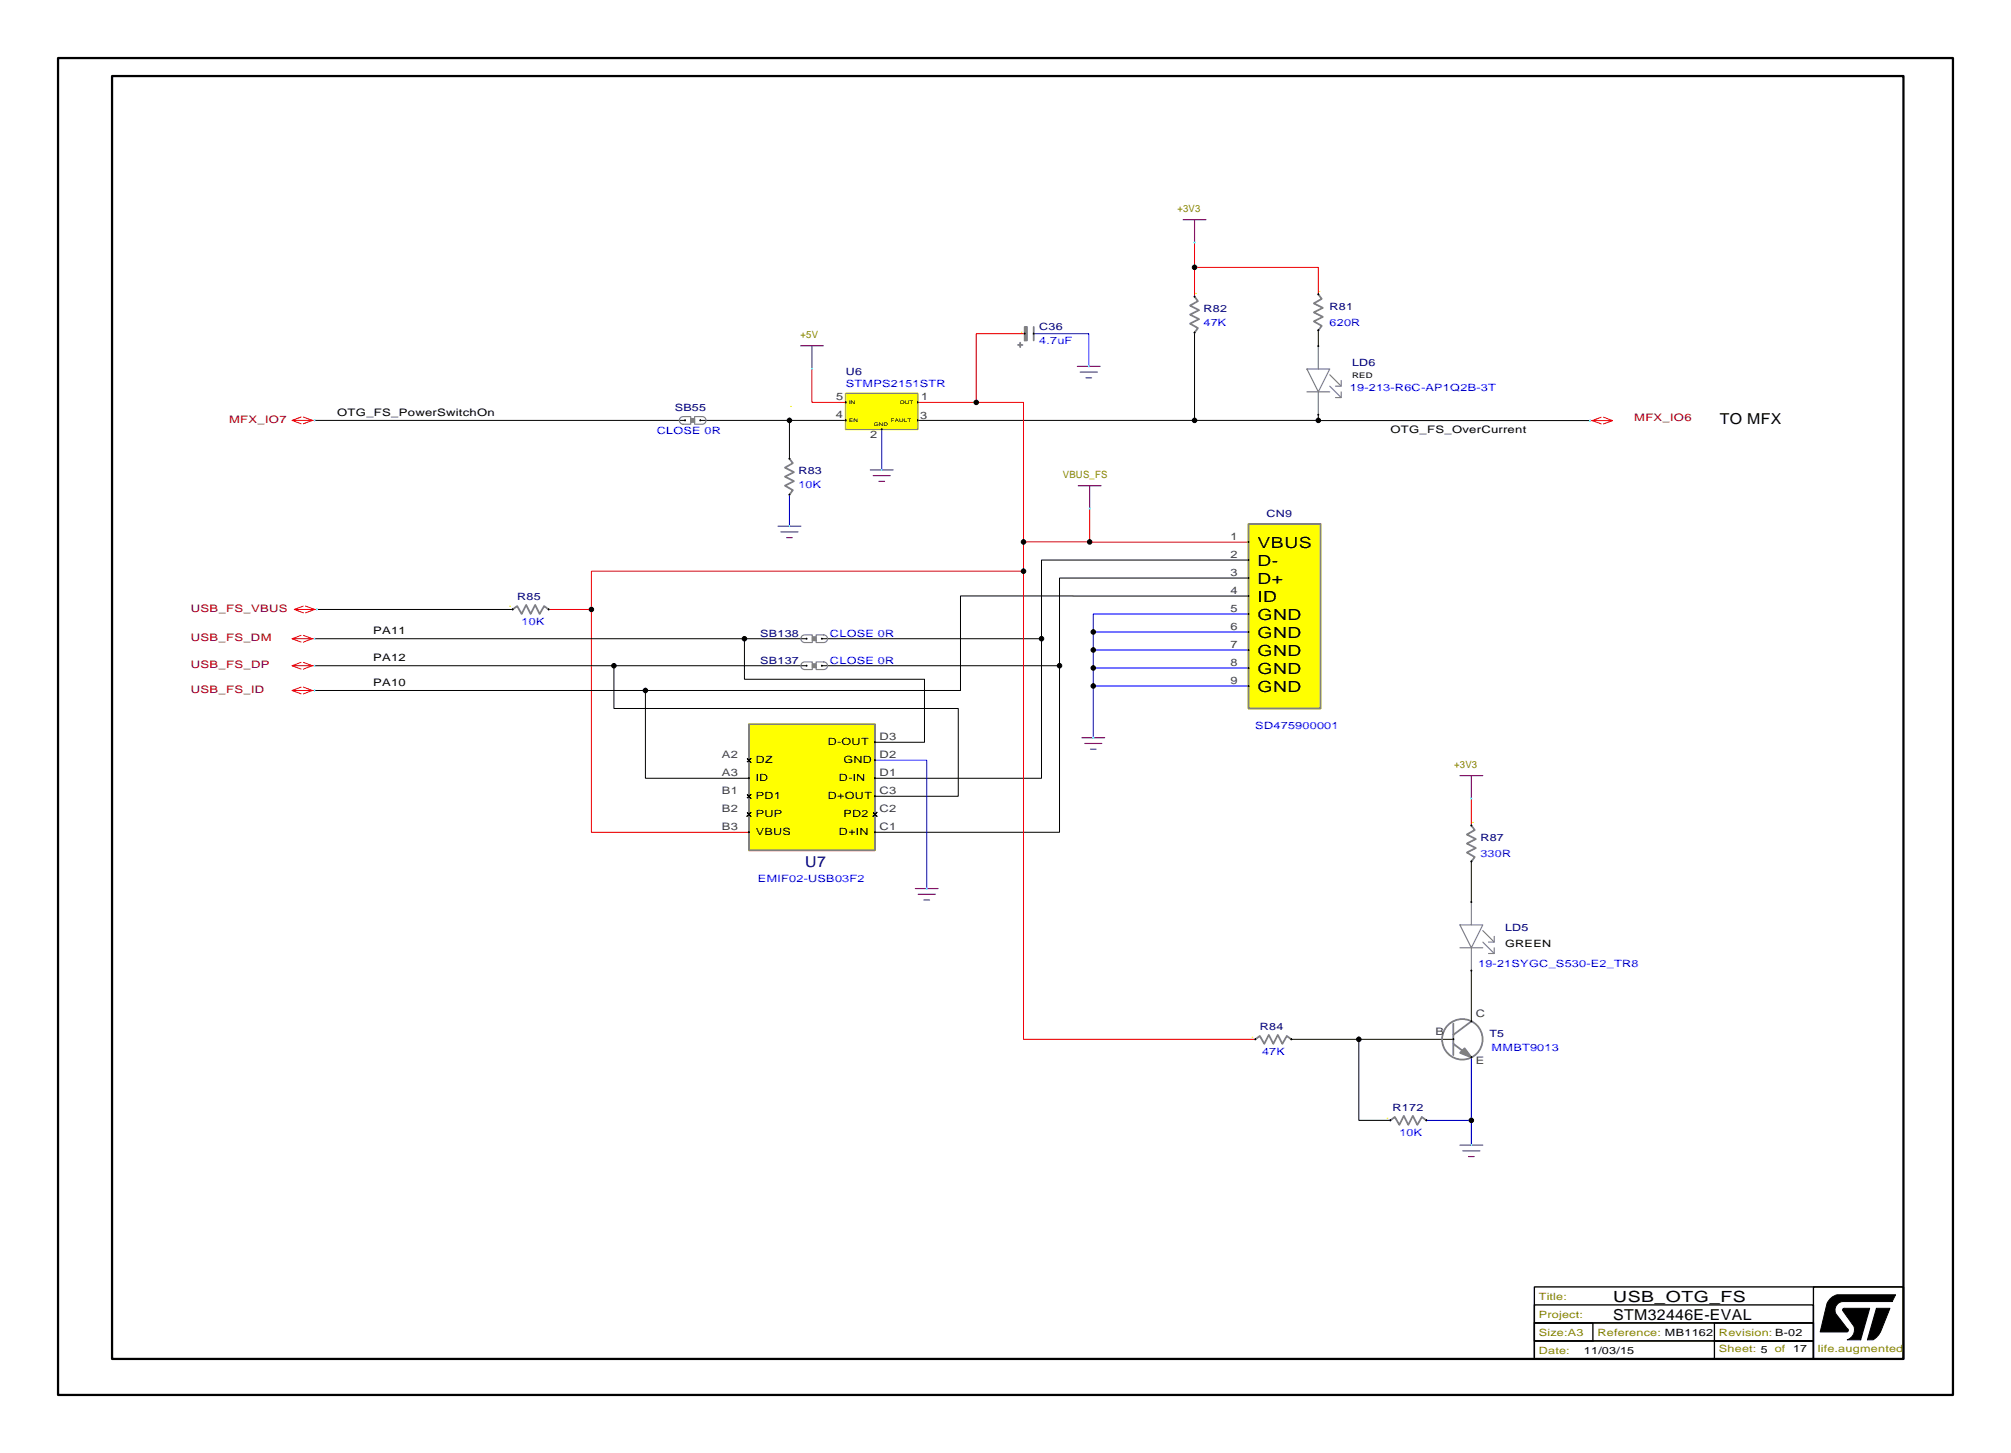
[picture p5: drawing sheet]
<svg xmlns="http://www.w3.org/2000/svg" width="447mm" height="323mm" viewBox="0 0 447 323" stroke-linecap="round" stroke-linejoin="round" font-family="sans-serif">
<g fill="none" stroke="#000" stroke-width=".22">
<path d="M265.4 73.9v19.5h27.5M292.9 73.4v3.5M69.9 93.4h82.3M155.6 93.4h32.3M175.4 93.4v8.5M203.9 93.4h61.5M292.9 93.4h60.4M292.9 92.1v1.3M70.4 135.4h43.5M277.4 132.4h-64v21h-70M277.4 124.4h-46v17.5h-48.8M277.4 128.4h-42v56.5h-41"/>
<path d="M69.9 147.9h109.3M69.9 141.9h109.3M69.9 153.4h73.5M136.4 147.9v9.5h76.5v19.5h-18.5M143.4 153.4v19.5h23M165.4 141.9v9h40v14h-11M182.6 147.9h52.8M231.4 141.9v31h-37M165.9 168.4l.5 .5 .4-.5-.4 .5 .4 .4-.4-.4-.5 .4 .5-.4zM165.9 176.4l.5 .5 .4-.5-.4 .5 .4 .4-.4-.4-.5 .4 .5-.4zM165.9 180.4l.5 .5 .4-.5-.4 .5 .4 .4-.4-.4-.5 .4 .5-.4zM193.9 180.4l.5 .5 .4-.5-.4 .5 .4 .4-.4-.4-.5 .4 .5-.4z"/>
<path d="M326.9 191.4v9M326.9 215.6v11.3M286.9 230.9h36M301.9 230.9v18h7"/>
</g>
<path d="M229.7 74.1h12.2v7.3M195.9 95.4v9M175.4 109.9v7M277.4 136.4h-34.5v4M242.9 152.4h34.5M242.9 148.4h34.5M242.9 144.4h34.5M242.9 140.4h34.5M242.9 140.4v23.5M194.4 168.9h11.5v28.5M326.9 234.9v19.5M316.9 248.9h10" fill="none" stroke="#00f" stroke-width=".22"/>
<g fill="none" stroke="#f00" stroke-width=".22">
<path d="M265.4 59.4h27.5v6M265.4 53.9v12M227.7 74.1h-10.8v15.3M64.9 93.4l2 .7M66.9 92.6l-2 .8h5M67.4 92.6l2 .8-2 .7M180.4 81.9v7.5h7.5M203.9 89.4h13M216.9 89.4h10.5v31M353.3 93.4h5l-2 .8M355.8 92.7l-2 .7 2 .8M356.3 92.7l2 .7"/>
<path d="M242.1 113v7.4M65.4 135.4l2 .7M67.4 134.6l-2 .8h5M67.9 134.6l2 .8-2 .7M121.9 135.4h9.5M131.4 135.4v49.5h35M227.4 126.9v104h51.5M227.4 126.9h-96v8.5M227.4 120.4v6.5M227.4 120.4h14.7M242.1 120.4h35.3M64.9 153.4l2 .7"/>
<path d="M64.9 147.9l2 .7M64.9 141.9l2 .7M66.9 152.6l-2 .8h5M66.9 147.1l-2 .8h5M66.9 141.1l-2 .8h5M67.4 152.6l2 .8-2 .7M67.4 147.1l2 .8-2 .7M67.4 141.1l2 .8-2 .7M326.9 177.4v6"/>
</g>
<g fill="#ff0" stroke="#ff0" stroke-width=".38">
<path d="M277.4 116.4h16v41h-16z" fill-rule="evenodd"/>
<path d="M166.4 160.9h28v28h-28z" fill-rule="evenodd"/>
<path d="M187.9 87.4h16v8h-16z" fill-rule="evenodd"/>
</g>
<g fill="#000" stroke="#000" stroke-width=".22">
<path d="M409.5 290.7l5.9-.1-2 7h-3a2.37 2.37 0 0 0 1.5-3l-2.5-3.5z" fill-rule="evenodd"/>
<path d="M416.9 290.6h3l-2 5-.5 1a2.34 2.34 0 0 1-2.5 1z" fill-rule="evenodd"/>
<path d="M406.8 288.4l1.3-.8h13l-.7 1.5h-11a1.88 1.88 0 0 0-1.5 2.8l2.5 3.2a.4 .4 0 0 1 .3 .4 .4 .4 0 0 1-.3 .4h-6l1.5-6.3z" fill-rule="evenodd"/>
<circle cx="265.4" cy="59.4" r=".5"/>
<circle cx="227.7" cy="74.1" r=".1"/>
<circle cx="229.7" cy="74.1" r=".1"/>
<circle cx="265.4" cy="73.9" r=".1"/>
<circle cx="265.4" cy="65.9" r=".1"/>
<circle cx="292.9" cy="65.4" r=".1"/>
<circle cx="292.9" cy="73.4" r=".1"/>
<circle cx="292.9" cy="76.9" r=".1"/>
<circle cx="152.2" cy="93.4" r=".1"/>
<circle cx="155.6" cy="93.4" r=".1"/>
<circle cx="175.4" cy="93.4" r=".5"/>
<circle cx="187.9" cy="93.4" r=".1"/>
<circle cx="187.9" cy="89.4" r=".1"/>
<circle cx="195.9" cy="95.4" r=".1"/>
<circle cx="203.9" cy="93.4" r=".1"/>
<circle cx="203.9" cy="89.4" r=".1"/>
<circle cx="216.9" cy="89.4" r=".5"/>
<circle cx="265.4" cy="93.4" r=".5"/>
<circle cx="292.9" cy="93.4" r=".5"/>
<circle cx="292.9" cy="92.1" r=".1"/>
<circle cx="175.4" cy="101.9" r=".1"/>
<circle cx="175.4" cy="109.9" r=".1"/>
<circle cx="113.9" cy="135.4" r=".1"/>
<circle cx="121.9" cy="135.4" r=".1"/>
<circle cx="131.4" cy="135.4" r=".5"/>
<circle cx="227.4" cy="120.4" r=".5"/>
<circle cx="227.4" cy="126.9" r=".5"/>
<circle cx="242.1" cy="120.4" r=".5"/>
<circle cx="277.4" cy="120.4" r=".1"/>
<circle cx="277.4" cy="128.4" r=".1"/>
<circle cx="277.4" cy="124.4" r=".1"/>
<circle cx="277.4" cy="132.4" r=".1"/>
<circle cx="277.4" cy="136.4" r=".1"/>
<circle cx="136.4" cy="147.9" r=".5"/>
<circle cx="143.4" cy="153.4" r=".5"/>
<circle cx="165.4" cy="141.9" r=".5"/>
<circle cx="179.2" cy="147.9" r=".1"/>
<circle cx="179.2" cy="141.9" r=".1"/>
<circle cx="182.6" cy="147.9" r=".1"/>
<circle cx="182.6" cy="141.9" r=".1"/>
<circle cx="231.4" cy="141.9" r=".5"/>
<circle cx="235.4" cy="147.9" r=".5"/>
<circle cx="242.9" cy="144.4" r=".5"/>
<circle cx="242.9" cy="152.4" r=".5"/>
<circle cx="242.9" cy="140.4" r=".5"/>
<circle cx="242.9" cy="148.4" r=".5"/>
<circle cx="277.4" cy="140.4" r=".1"/>
<circle cx="277.4" cy="152.4" r=".1"/>
<circle cx="277.4" cy="144.4" r=".1"/>
<circle cx="277.4" cy="148.4" r=".1"/>
<circle cx="166.4" cy="172.9" r=".1"/>
<circle cx="194.4" cy="168.9" r=".1"/>
<circle cx="194.4" cy="164.9" r=".1"/>
<circle cx="194.4" cy="172.9" r=".1"/>
<circle cx="194.4" cy="176.9" r=".1"/>
<circle cx="166.4" cy="184.9" r=".1"/>
<circle cx="194.4" cy="184.9" r=".1"/>
<circle cx="326.9" cy="191.4" r=".1"/>
<circle cx="326.9" cy="183.4" r=".1"/>
<circle cx="326.9" cy="215.6" r=".1"/>
<circle cx="326.9" cy="200.4" r=".1"/>
<circle cx="278.9" cy="230.9" r=".1"/>
<circle cx="286.9" cy="230.9" r=".1"/>
<circle cx="301.9" cy="230.9" r=".5"/>
<circle cx="322.9" cy="230.9" r=".1"/>
<circle cx="326.9" cy="234.9" r=".1"/>
<circle cx="326.9" cy="226.9" r=".1"/>
<circle cx="308.9" cy="248.9" r=".1"/>
<circle cx="316.9" cy="248.9" r=".1"/>
<circle cx="326.9" cy="248.9" r=".5"/>
</g>
<path d="M340.9 297.9h62v4h-62zM340.9 293.9h62v4h-62zM340.9 293.9h13v4h-13zM340.9 289.9h62v4h-62zM340.9 285.9h82v16h-82zM380.9 293.9h22v4h-22zM380.9 297.9h22v4h-22zM402.9 285.9h20v16h-20z" fill="none" stroke="#000" stroke-width=".3"/>
<path d="M12.9 12.9h421v297h-421zM24.9 16.9h398v285h-398z" fill="none" stroke="#000" stroke-width=".5"/>
<g fill="#0ff" stroke="#0ff" stroke-width=".22">
<circle cx="69.9" cy="93.4" r=".1"/>
<circle cx="69.9" cy="153.4" r=".1"/>
<circle cx="69.9" cy="147.9" r=".1"/>
<circle cx="69.9" cy="141.9" r=".1"/>
<circle cx="70.4" cy="135.4" r=".1"/>
<circle cx="353.3" cy="93.4" r=".1"/>
<circle cx="242.9" cy="163.9" r=".1"/>
<circle cx="175.4" cy="116.9" r=".1"/>
<circle cx="326.9" cy="254.4" r=".1"/>
<circle cx="242.1" cy="113" r=".1"/>
<circle cx="205.9" cy="197.4" r=".1"/>
<circle cx="241.9" cy="81.4" r=".1"/>
<circle cx="326.9" cy="177.4" r=".1"/>
<circle cx="180.4" cy="81.9" r=".1"/>
<circle cx="195.9" cy="104.4" r=".1"/>
<circle cx="265.4" cy="53.9" r=".1"/>
</g>
<g fill="none" stroke="#800080" stroke-width=".25">
<path d="M262.9 48.8h5M265.4 48.8v5.1M177.9 76.8h5M180.4 76.8v5.1M239.4 81.4h5M240 82.7h3.8M241.3 83.9h1.2M172.9 116.9h5M173.5 118.2h3.8M174.8 119.4h1.2M193.4 104.4h5M194 105.7h3.8"/>
<path d="M195.3 106.9h1.2M239.6 107.9h5M242.1 107.9v5.1M240.4 163.9h5M241 165.2h3.8M242.3 166.4h1.2M324.4 172.3h5M326.9 172.3v5.1M203.4 197.4h5M204 198.7h3.8M205.3 199.9h1.2M324.4 254.4h5"/>
<path d="M325 255.7h3.8M326.3 256.9h1.2"/>
</g>
<g fill="none" stroke="#808080" stroke-width=".4">
<path d="M226.2 76.6h1M226.7 76.1v1M229.7 72.6v3M265.4 65.9l.7 1-1.7 1 2 1-2 1 2 1-2 1 1.7 1-.7 1M292.9 65.4l.7 1-1.7 1 2 1-2 1 2 1-2 1 1.7 1-.7 1M175.4 101.9l.7 1-1.7 1 2 1-2 1 2 1-2 1 1.7 1-.7 1M277.4 116.4h16v41h-16zM113.9 135.4l1-.8 1 1.8 1-2 1 2 1-2 1 2 1-1.8 1 .8M166.4 160.9h28v28h-28zM326.9 183.4l.7 1-1.7 1 2 1-2 1 2 1-2 1 1.7 1-.7 1M278.9 230.9l1-.8 1 1.8 1-2 1 2 1-2 1 2 1-1.8 1 .8M322.9 227.4v7"/>
<path d="M322.9 231.9l4 3M326.9 226.9l-4 3M308.9 248.9l1-.8 1 1.8 1-2 1 2 1-2 1 2 1-1.8 1 .8"/>
<circle cx="324.9" cy="230.9" r="4.5"/>
</g>
<g fill="#808080" stroke="#808080" stroke-width=".4">
<path d="M324.4 233.9l1-1 1.5 2z"/>
<path d="M227.7 72.6h.5v3h-.5z" fill-rule="evenodd"/>
</g>
<path d="M187.9 87.4h16v8h-16z" fill="none" stroke="#808080" stroke-width=".22"/>
<g fill="none" stroke="#808080" stroke-width=".25">
<path d="M292.9 76.9v5.1M151.2 92.8l.6-.3h1.7v1.7h-1.7a.85 .85 0 0 1-.8-.5 .85 .85 0 0 1 .2-.9zM154.3 92.5h1.7a.85 .85 0 0 1 .9 .9 .85 .85 0 0 1-.9 .8h-1.7zM290.4 82h5l-2.5 5.1zM290.4 87.1h5M292.9 87.1v5M295.4 85.8l2.6 2.5M295.4 83.2l2.6 2.6M298 84.5v1.3h-1.3M298 87.1v1.2h-1.3M178.2 141.3l.6-.3h1.7v1.7h-1.7a.85 .85 0 0 1-.8-.5 .85 .85 0 0 1 .2-.9zM178.2 147.3l.6-.3h1.7v1.7h-1.7a.85 .85 0 0 1-.8-.5 .85 .85 0 0 1 .2-.9z"/>
<path d="M181.3 141h1.7a.85 .85 0 0 1 .9 .9 .85 .85 0 0 1-.9 .8h-1.7zM181.3 147h1.7a.85 .85 0 0 1 .9 .9 .85 .85 0 0 1-.9 .8h-1.7zM324.4 205.5h5l-2.5 5.1zM324.4 210.6h5M326.9 200.4v5.1M326.9 210.6v5M329.4 209.3l2.6 2.5M329.4 206.7l2.6 2.6M332 208v1.3h-1.3M332 210.6v1.2h-1.3"/>
</g>
<g fill="#808080" stroke="#808080" stroke-width=".25">
<path d="M180.5 141.5h.8v.8h-.8z" fill-rule="evenodd"/>
<path d="M153.5 93h.8v.8h-.8z" fill-rule="evenodd"/>
<path d="M180.5 147.5h.8v.8h-.8z" fill-rule="evenodd"/>
</g>
<g font-size="3.4">
<text x="382.1" y="94.2">TO MFX</text>
<text x="279.4" y="125.7">D-</text>
<text x="279.4" y="121.7">VBUS</text>
<text x="279.4" y="129.7">D+</text>
<text x="279.4" y="133.7">ID</text>
<text x="279.4" y="137.7">GND</text>
<text x="279.4" y="141.7">GND</text>
<text x="279.4" y="145.7">GND</text>
<text x="279.4" y="149.7">GND</text>
<text x="279.4" y="153.7">GND</text>
<text x="358.4" y="289.1">USB_OTG_FS</text>
<text x="358.4" y="293.2">STM32446E-EVAL</text>
</g>
<text font-size="3.4" fill="#000080" x="178.9" y="192.7">U7</text>
<g font-size="2.3" fill="#ff0">
<text x="265.4" y="65.4">.</text>
<text x="292.9" y="64.9">.</text>
<text x="227.2" y="74.1" transform="rotate(-90 227.2 74.1)">.</text>
<text x="175.4" y="90.4">.</text>
<text x="113.5" y="135.1" transform="rotate(-90 113.5 135.1)">.</text>
<text x="326.9" y="182.9">.</text>
<text x="278.4" y="230.9" transform="rotate(-90 278.4 230.9)">.</text>
<text x="308.4" y="248.9" transform="rotate(-90 308.4 248.9)">.</text>
</g>
<g font-size="2.3" fill="#404040">
<text x="185.8" y="88.8">5</text>
<text x="204.7" y="88.9">1</text>
<text x="185.7" y="92.9">4</text>
<text x="204.5" y="93">3</text>
<text x="193.4" y="97.4">2</text>
<text x="273.4" y="119.9">1</text>
<text x="273.4" y="123.9">2</text>
<text x="273.4" y="127.9">3</text>
<text x="273.4" y="131.9">4</text>
<text x="273.4" y="135.9">5</text>
<text x="273.4" y="139.9">6</text>
<text x="273.4" y="143.9">7</text>
<text x="273.4" y="147.9">8</text>
<text x="273.4" y="151.9">9</text>
<text x="195.4" y="164.4">D3</text>
<text x="160.4" y="168.4">A2</text>
<text x="160.4" y="172.4">A3</text>
<text x="195.4" y="172.4">D1</text>
<text x="195.4" y="168.4">D2</text>
<text x="160.4" y="176.4">B1</text>
<text x="195.4" y="176.4">C3</text>
<text x="160.4" y="180.4">B2</text>
<text x="160.4" y="184.4">B3</text>
<text x="195.4" y="184.4">C1</text>
<text x="195.4" y="180.4">C2</text>
<text x="327.9" y="225.9">C</text>
<text x="318.9" y="229.9">B</text>
<text x="327.9" y="236.4">E</text>
</g>
<g font-size="2.3" fill="#800000">
<text x="50.9" y="93.9">MFX_IO7</text>
<text x="363.1" y="93.5">MFX_IO6</text>
<text x="42.4" y="135.9">USB_FS_VBUS</text>
<text x="42.4" y="142.4">USB_FS_DM</text>
<text x="42.4" y="148.4">USB_FS_DP</text>
<text x="42.4" y="153.9">USB_FS_ID</text>
</g>
<g font-size="2.3">
<text x="74.9" y="92.4">OTG_FS_PowerSwitchOn</text>
<text x="308.9" y="96.1">OTG_FS_OverCurrent</text>
<text x="82.9" y="140.9">PA11</text>
<text x="82.9" y="146.9">PA12</text>
<text x="82.9" y="152.4">PA10</text>
</g>
<g font-size="2.2" fill="#808000">
<text x="261.6" y="47.1">+3V3</text>
<text x="177.9" y="75.1">+5V</text>
<text x="236.1" y="106.2">VBUS_FS</text>
<text x="323.1" y="170.6">+3V3</text>
<text x="341.9" y="292.9">Project:</text>
<text x="341.9" y="288.9">Title:</text>
<text x="341.9" y="296.9">Size:A3</text>
<text x="354.9" y="296.9">Reference: MB1162</text>
<text x="381.9" y="296.9">Revision: B-02</text>
<text x="341.9" y="300.9">Date:</text>
<text x="381.9" y="300.4">Sheet: 5 of</text>
<text x="403.9" y="300.4">life.augmented</text>
</g>
<g font-size="2.2" fill="#000080">
<text x="267.4" y="69.4">R82</text>
<text x="295.4" y="68.9">R81</text>
<text x="230.9" y="73.4">C36</text>
<text x="187.9" y="83.4">U6</text>
<text x="300.4" y="81.4">LD6</text>
<text x="149.9" y="91.4">SB55</text>
<text x="177.4" y="105.4">R83</text>
<text x="281.4" y="114.9">CN9</text>
<text x="114.9" y="133.4">R85</text>
<text x="168.9" y="141.4">SB138</text>
<text x="168.9" y="147.4">SB137</text>
<text x="328.9" y="186.9">R87</text>
<text x="334.4" y="206.9">LD5</text>
<text x="279.9" y="228.9">R84</text>
<text x="330.9" y="230.4">T5</text>
<text x="309.4" y="246.9">R172</text>
</g>
<g font-size="2.2" fill="#00f">
<text x="230.9" y="76.4">4.7uF</text>
<text x="267.4" y="72.4">47K</text>
<text x="295.4" y="72.4">620R</text>
<text x="187.9" y="85.9">STMPS2151STR</text>
<text x="299.9" y="86.9">19-213-R6C-AP1Q2B-3T</text>
<text x="145.9" y="96.4">CLOSE 0R</text>
<text x="177.4" y="108.4">10K</text>
<text x="115.9" y="138.9">10K</text>
<text x="184.4" y="141.4">CLOSE 0R</text>
<text x="184.4" y="147.4">CLOSE 0R</text>
<text x="278.9" y="161.9">SD475900001</text>
<text x="328.9" y="190.4">330R</text>
<text x="168.4" y="195.9">EMIF02-USB03F2</text>
<text x="328.4" y="214.9">19-21SYGC_S530-E2_TR8</text>
<text x="331.4" y="233.4">MMBT9013</text>
<text x="280.4" y="234.4">47K</text>
<text x="310.9" y="252.4">10K</text>
</g>
<g font-size="2.2">
<text x="183.9" y="165.4">D-OUT</text>
<text x="167.9" y="169.4">DZ</text>
<text x="167.9" y="173.4">ID</text>
<text x="186.4" y="173.4">D-IN</text>
<text x="187.4" y="169.4">GND</text>
<text x="167.9" y="177.4">PD1</text>
<text x="183.9" y="177.4">D+OUT</text>
<text x="167.9" y="181.4">PUP</text>
<text x="167.9" y="185.4">VBUS</text>
<text x="186.4" y="185.4">D+IN</text>
<text x="187.4" y="181.4">PD2</text>
<text x="334.4" y="210.4">GREEN</text>
<text x="351.9" y="300.9">11/03/15</text>
<text x="398.4" y="300.4">17</text>
</g>
<text font-size="1.7" x="300.4" y="84">RED</text>
<g font-size="1.1">
<text x="188.6" y="89.6">IN</text>
<text x="199.9" y="89.6">OUT</text>
<text x="188.6" y="93.6">EN</text>
<text x="194.1" y="94.6">GND</text>
<text x="197.9" y="93.6">FAULT</text>
</g>
</svg>
